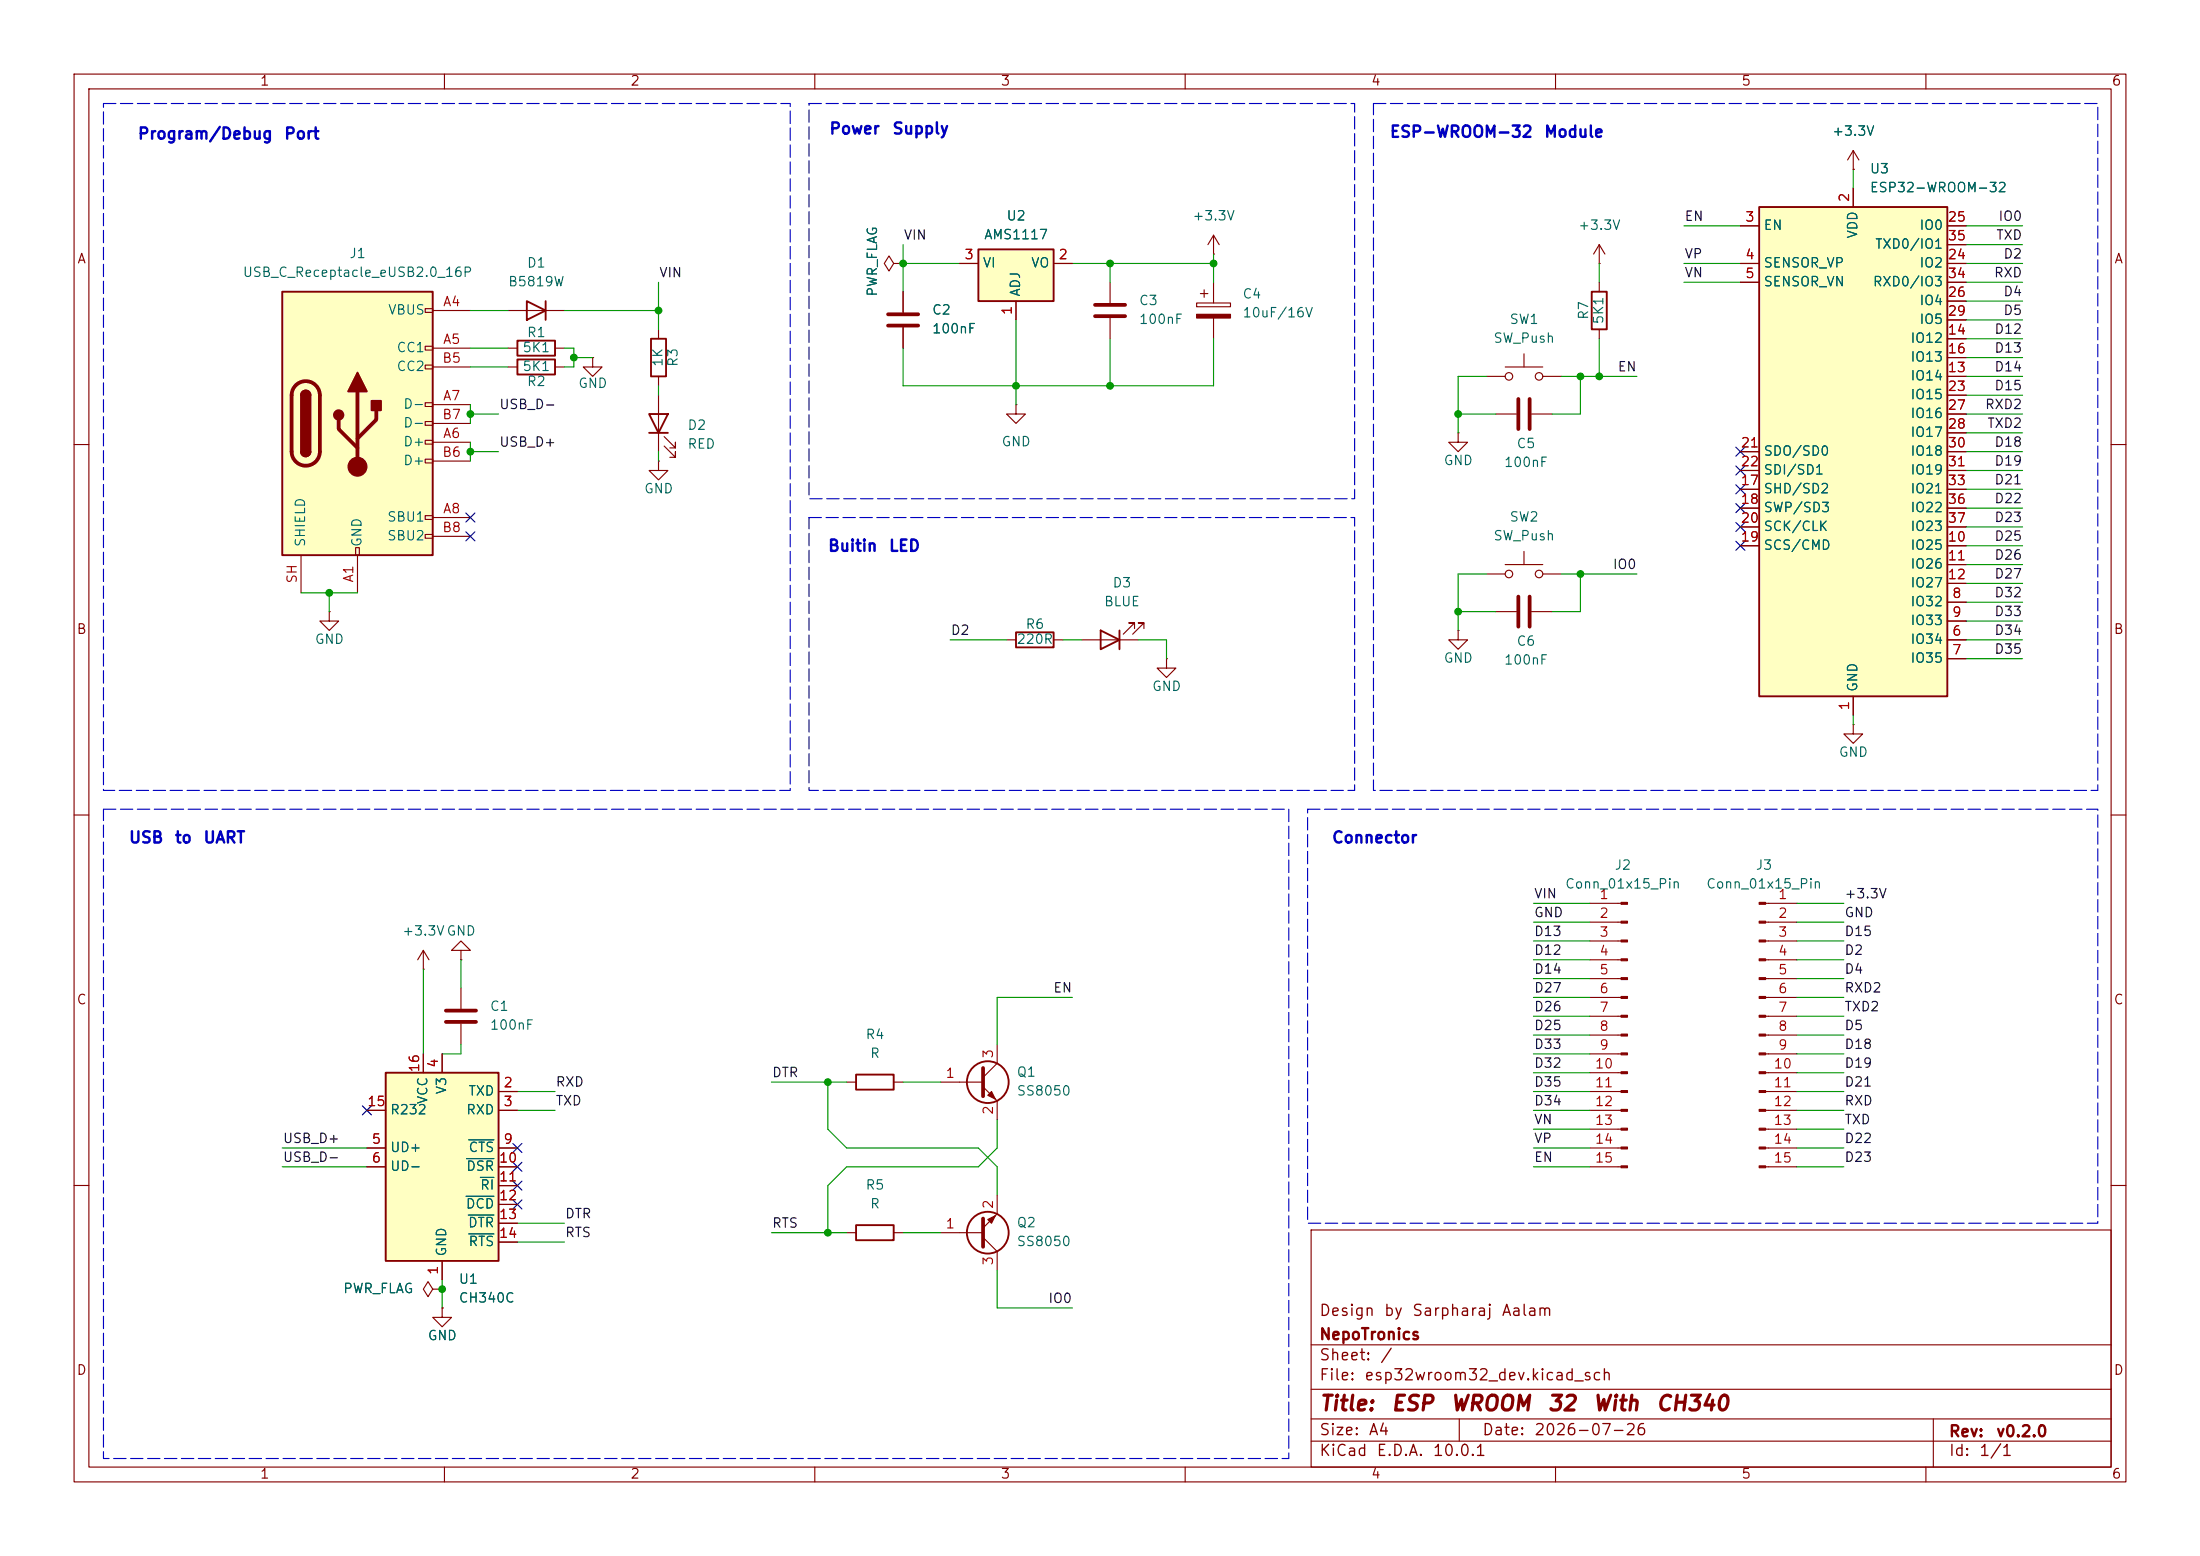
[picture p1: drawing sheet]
<svg xmlns="http://www.w3.org/2000/svg" width="297mm" height="210mm" viewBox="0 0 297 210" stroke-linecap="round" stroke-linejoin="round" font-family="sans-serif">
<g fill="none" stroke="#840000" stroke-width=".15">
<path d="M10 10h277v190h-277zM12 12h273v186h-273zM60 10v2M110 10v2M160 10v2M210 10v2M260 10v2M10 60h2M285 60h2M10 110h2M285 110h2M10 160h2"/>
<path d="M177 166h108v32h-108zM285 160h2M60 198v2M110 198v2M160 198v2M177 194.5h108M177 191.5h108M177 187.5h108M177 181.5h108M197 191.5v3M210 198v2M260 198v2"/>
<path d="M261 191.5v6.5"/>
</g>
<path d="M38.1 39.4h20.3v35.5h-20.3z" fill="#ffffc2"/>
<g fill="none" stroke="#840000" stroke-width=".15">
<path d="M149.9 38.1v2.8M215.9 38.1v1.3M57.4 41.7h1v.5h-1zM57.4 46.7h1v.5h-1zM57.4 49.3h1v.5h-1zM57.4 54.4h1v.5h-1zM57.4 56.9h1v.5h-1zM57.4 59.4h1v.5h-1zM58.4 41.9h5.1M58.4 47h5.1M58.4 59.7h5.1M58.4 54.6h5.1"/>
<path d="M58.4 49.5h5.1M58.4 57.2h5.1M68.6 41.9h7.6M88.9 53.3v7.7M89.7 58.9l1.5 1.6v-.8v.8h-.8M149.9 42.9v2.8M201.9 55.9h2.8M206.8 55.9h2.7M215.9 44.5v1.2M40.6 74.9v5.1M48 73.9h.5v1h-.5zM48.3 74.9v5.1"/>
<path d="M57.4 62h1v.5h-1zM57.4 69.6h1v.5h-1zM57.4 72.1h1v.5h-1zM58.4 69.9h5.1M58.4 62.2h5.1M58.4 72.4h5.1M88.9 62.2v1.3h1.3l-1.3 1.3-1.3-1.3h1.3M88.9 62.2h.1M89.7 60.2l1.5 1.5v-.7v.7h-.8M44.4 82.6v1.2h1.3l-1.3 1.3-1.2-1.3h1.2M44.4 82.6h.1M57.1 130.8h.1"/>
<path d="M57.1 128.3l-.7 1.2M57.1 128.3l.8 1.2M57.1 128.3v2.5"/>
</g>
<path d="M38.1 39.4h20.3v35.5h-20.3zM214.9 39.4h2v5.1h-2zM40.6 53.3a.64 .64 0 0 1 .7-.6 .64 .64 0 0 1 .6 .6M71.1 40.6l2.6 1.3-2.6 1.3zM73.7 40.6v2.6M87.6 55.9h2.6l-1.3 2.5zM87.6 58.4h2.6M40.6 61a.64 .64 0 0 0 .7 .6 .64 .64 0 0 0 .6-.6" fill="none" stroke="#840000" stroke-width=".25"/>
<path d="M39.9 52a1.9 1.9 0 0 1 2.1-.4 1.9 1.9 0 0 1 1.2 1.7v7.7a1.91 1.91 0 0 1-1.9 1.9 1.91 1.91 0 0 1-1.9-1.9v-7.7a1.9 1.9 0 0 1 .5-1.3zM45.7 56.6v1.3l2.6 2.6M48.3 52.8v10.2M50.8 55.4v1.2l-2.5 2.6M147.8 41.1h4.1M147.8 42.7h4.1M205 53.8v4.1M206.5 53.8v4.1" fill="none" stroke="#840000" stroke-width=".51"/>
<g fill="#840000" stroke="#840000" stroke-width=".25">
<path d="M40.6 53.3h1.3v7.7h-1.3z"/>
<path d="M40.8 52.9a.64 .64 0 0 1 .7-.1 .64 .64 0 0 1 .4 .5h-1.3z"/>
<path d="M40.6 61h1.3a.64 .64 0 0 1-.6 .6 .64 .64 0 0 1-.7-.6z"/>
<path d="M48.3 50.3l1.2 2.5h-2.5z"/>
<path d="M50.2 54.1h1.2v1.3h-1.2z"/>
<circle cx="45.7" cy="56" r=".63"/>
</g>
<circle cx="48.3" cy="63" r="1.27" fill="#840000" stroke="#840000" stroke-width=".15"/>
<path d="M52.1 144.8h15.2v25.4h-15.2z" fill="#ffffc2"/>
<g fill="none" stroke="#840000" stroke-width=".25">
<path d="M69.8 46h5.1v2h-5.1zM69.8 48.5h5.1v2h-5.1zM87.9 45.7h2v5.1h-2zM52.1 144.8h15.2v25.4h-15.2zM115.6 145h5v2.1h-5zM115.6 165.4h5v2h-5z"/>
<circle cx="133.3" cy="146" r="2.82"/>
<circle cx="133.3" cy="166.4" r="2.82"/>
</g>
<g fill="none" stroke="#840000" stroke-width=".15">
<path d="M162.1 39.6h1M162.6 39.1v1M163.8 38.1v2.8M68.6 47h1.2M68.6 49.5h1.2M74.9 47h1.3M74.9 49.5h1.3M80 48.3v1.2h1.3l-1.3 1.3-1.3-1.3h1.3M80 48.3h.1M88.9 44.5v1.2M88.9 50.8v1.3M137.2 54.6v1.3h1.2l-1.2 1.3-1.3-1.3h1.3"/>
<path d="M137.2 54.6h.1M161.5 40.9h4.6v.5h-4.6zM163.8 42.9v2.8M200.7 50.8h2.5M203.2 49.5h5.1M205.7 47.8v1.7M208.3 50.8h2.5M200.7 77.5h2.5M203.2 76.2h5.1M205.7 74.4v1.8M208.3 77.5h2.5M157.5 88.9v1.3h1.2l-1.2 1.2-1.3-1.2h1.3"/>
<path d="M157.5 88.9h.1M62.2 128.3h1.3l-1.3-1.3-1.2 1.3h1.2v1.2M62.2 129.5h.1M62.2 133.4v2.7M62.2 138.2v2.8M49.5 149.9h2.6M49.5 154.9h2.6M49.5 157.5h2.6M57.1 142.2v2.6M59.7 142.2v2.6M67.3 147.3h2.5M67.3 149.9h2.5"/>
<path d="M67.3 154.9h2.5M67.3 157.5h2.5M114.3 146.1h1.3M120.6 146.1h1.3M127 146.1h5.7M132.7 146.7l1.9 1.9v2.5M134.6 141v2.5l-1.9 1.9M58.4 174l-.6-1-.7 1 .7 1 .6-1h1.3M59.7 174h.1M59.7 176.5v1.3h1.3l-1.3 1.3-1.3-1.3h1.3M59.7 176.5h.1M59.7 170.2v2.5"/>
<path d="M67.3 160h2.5M67.3 162.6h2.5M67.3 165.1h2.5M67.3 167.6h2.5M114.3 166.4h1.3M120.6 166.4h1.3M127 166.4h5.7M132.7 167l1.9 1.9v2.6M134.6 161.3v2.5l-1.9 1.9"/>
<circle cx="203.7" cy="50.8" r=".51"/>
<circle cx="207.8" cy="50.8" r=".51"/>
<circle cx="203.7" cy="77.5" r=".51"/>
<circle cx="207.8" cy="77.5" r=".51"/>
</g>
<path d="M63 156.4h3.7M63.3 153.8h3.4M64.9 158.9h1.8M62.9 161.5h3.8M63.2 164h3.5M63.3 166.5h3.4" fill="none" stroke="#006464" stroke-width=".15"/>
<g fill="#840000" stroke="#840000" stroke-width=".15">
<path d="M161.5 42.4h4.6v.5h-4.6z"/>
<path d="M133.3 147.8l.6-.5 .5 1z"/>
<path d="M133.3 164.6l1.1-.5-.5 1z"/>
</g>
<path d="M60.2 136.4h4.1M60.2 137.9h4.1M132.7 144.1v3.9M132.7 164.5v3.8" fill="none" stroke="#840000" stroke-width=".51"/>
<path d="M132.1 33.7h10.1v6.9h-10.1z" fill="#ffffc2"/>
<path d="M132.1 33.7h10.1v6.9h-10.1zM137.2 85.3h5v2.1h-5zM148.6 85.1l2.5 1.3-2.5 1.2zM151.1 85.1v2.5" fill="none" stroke="#840000" stroke-width=".25"/>
<g fill="none" stroke="#840000" stroke-width=".15">
<path d="M120.6 35.6l-.6-1.1-.6 1.1 .6 1 .6-1h1.3M121.9 35.6h.1M121.9 39.4v2.8M129.5 35.6h2.6M142.2 35.6h2.6M163.8 34.3h.1M163.8 31.8l-.7 1.2M163.8 31.8l.8 1.2M163.8 31.8v2.5M250.2 22.9h.1M250.2 20.3l-.8 1.3M250.2 20.3l.8 1.3"/>
<path d="M250.2 20.3v2.6M121.9 44.2v2.8M137.2 40.6v2.6M135.9 86.4h1.3M142.2 86.4h1.3M146 86.4h7.7M153.2 84.8v-.7h-.8h.8l-1.6 1.5M154.4 84.8v-.7h-.7h.7l-1.5 1.5"/>
</g>
<path d="M119.9 42.4h4.1M119.9 43.9h4.1" fill="none" stroke="#840000" stroke-width=".51"/>
<path d="M237.5 27.9h25.4v66.1h-25.4z" fill="#ffffc2"/>
<path d="M237.5 27.9h25.4v66.1h-25.4z" fill="none" stroke="#840000" stroke-width=".25"/>
<g fill="none" stroke="#840000" stroke-width=".15">
<path d="M121.9 35.6h.1M121.9 39.4v2.8M129.5 35.6h2.6M142.2 35.6h2.6M215.9 35.6h.1M215.9 33l-.8 1.3M215.9 33l.8 1.3M215.9 33v2.6M234.9 30.5h2.6M234.9 35.6h2.6M234.9 38.1h2.6M250.2 22.9h.1"/>
<path d="M250.2 25.4v2.5M262.9 30.5h2.5M262.9 35.6h2.5M262.9 38.1h2.5M262.9 33h2.5M121.9 44.2v2.8M137.2 40.6v2.6M196.8 58.4v1.3h1.3l-1.3 1.3-1.2-1.3h1.2M196.8 58.4h.1M262.9 50.8h2.5M262.9 45.7h2.5M262.9 48.3h2.5"/>
<path d="M262.9 53.3h2.5M262.9 40.6h2.5M262.9 55.9h2.5M262.9 58.4h2.5M262.9 43.2h2.5M234.9 73.7h2.6M234.9 66h2.6M234.9 68.6h2.6M234.9 71.1h2.6M234.9 61h2.6M234.9 63.5h2.6M262.9 73.7h2.5"/>
<path d="M262.9 76.2h2.5M262.9 78.7h2.5M262.9 66h2.5M262.9 68.6h2.5M262.9 71.1h2.5M262.9 61h2.5M262.9 63.5h2.5M196.8 85.1v1.3h1.3l-1.3 1.2-1.2-1.2h1.2M196.8 85.1h.1M201.9 82.6h2.8M206.8 82.6h2.7M250.2 97.8v1.3h1.3l-1.3 1.2-1.3-1.2h1.3"/>
<path d="M250.2 97.8h.1M250.2 94v2.5M262.9 86.4h2.5M262.9 88.9h2.5M262.9 81.3h2.5M262.9 83.8h2.5M214.6 121.9h4.2M214.6 124.5h4.2M214.6 127h4.2M214.6 129.5h4.2M214.6 132.1h4.2M214.6 134.6h4.2"/>
<path d="M214.6 137.2h4.2M214.6 139.7h4.2M238.4 121.9h4.2M238.4 124.5h4.2M238.4 127h4.2M238.4 129.5h4.2M238.4 132.1h4.2M238.4 134.6h4.2M238.4 137.2h4.2M238.4 139.7h4.2M49.5 149.9h2.6M49.5 154.9h2.6"/>
<path d="M49.5 157.5h2.6M57.1 142.2v2.6M59.7 142.2v2.6M67.3 147.3h2.5M67.3 149.9h2.5M67.3 154.9h2.5M67.3 157.5h2.5M214.6 142.2h4.2M214.6 144.8h4.2M214.6 147.3h4.2M214.6 149.9h4.2M214.6 152.4h4.2"/>
<path d="M214.6 154.9h4.2M214.6 157.5h4.2M238.4 142.2h4.2M238.4 144.8h4.2M238.4 147.3h4.2M238.4 149.9h4.2M238.4 152.4h4.2M238.4 154.9h4.2M238.4 157.5h4.2M59.7 174h.1M59.7 176.5h.1M59.7 170.2v2.5"/>
<path d="M67.3 160h2.5M67.3 162.6h2.5M67.3 165.1h2.5M67.3 167.6h2.5"/>
</g>
<path d="M205 80.5v4.1M206.5 80.5v4.1" fill="none" stroke="#840000" stroke-width=".51"/>
<g fill="#840000" stroke="#840000" stroke-width=".15">
<path d="M237.5 121.8h.9v.2h-.9z"/>
<path d="M237.5 124.3h.9v.3h-.9z"/>
<path d="M237.5 126.9h.9v.2h-.9z"/>
<path d="M237.5 129.4h.9v.3h-.9z"/>
<path d="M237.5 132h.9v.2h-.9z"/>
<path d="M237.5 134.5h.9v.2h-.9z"/>
<path d="M237.5 137h.9v.3h-.9z"/>
<path d="M237.5 139.6h.9v.2h-.9z"/>
<path d="M237.5 142.1h.9v.3h-.9z"/>
<path d="M237.5 144.7h.9v.2h-.9z"/>
<path d="M237.5 147.2h.9v.2h-.9z"/>
<path d="M237.5 149.7h.9v.3h-.9z"/>
<path d="M237.5 152.3h.9v.2h-.9z"/>
<path d="M237.5 154.8h.9v.3h-.9z"/>
<path d="M237.5 157.4h.9v.2h-.9z"/>
<path d="M218.8 121.8h.9v.2h-.9z"/>
<path d="M218.8 124.3h.9v.3h-.9z"/>
<path d="M218.8 126.9h.9v.2h-.9z"/>
<path d="M218.8 129.4h.9v.3h-.9z"/>
<path d="M218.8 132h.9v.2h-.9z"/>
<path d="M218.8 134.5h.9v.2h-.9z"/>
<path d="M218.8 137h.9v.3h-.9z"/>
<path d="M218.8 139.6h.9v.2h-.9z"/>
<path d="M218.8 142.1h.9v.3h-.9z"/>
<path d="M218.8 144.7h.9v.2h-.9z"/>
<path d="M218.8 147.2h.9v.2h-.9z"/>
<path d="M218.8 149.7h.9v.3h-.9z"/>
<path d="M218.8 152.3h.9v.2h-.9z"/>
<path d="M218.8 154.8h.9v.3h-.9z"/>
<path d="M218.8 157.4h.9v.2h-.9z"/>
</g>
<g fill="none" stroke="#009600" stroke-width=".15">
<path d="M88.9 38.1v6.4M121.9 35.6h7.6M121.9 33v6.4M144.8 35.6h19M149.9 35.6v2.5M163.8 34.3v3.8M215.9 35.6v2.5M227.3 35.6h7.6M227.3 38.1h7.6M227.3 30.5h7.6M250.2 22.9v2.5M265.4 35.6h7.6"/>
<path d="M265.4 38.1h7.6M265.4 33h7.6M265.4 30.5h7.6M63.5 55.9h3.8M63.5 54.6v2.6M63.5 59.7v2.5M63.5 47h5.1M63.5 41.9h5.1M63.5 49.5h5.1M76.2 47h1.3v2.5h-1.3M76.2 41.9h12.7M77.5 48.3h2.5"/>
<path d="M88.9 52.1v1.2M137.2 43.2v11.4M149.9 45.7v6.4M163.8 45.7v6.4h-41.9v-5.1M196.8 55.9h5.1M200.7 50.8h-3.9v7.6M210.8 50.8h10.2M213.4 50.8v5.1h-3.9M215.9 45.7v5.1M265.4 50.8h7.6M265.4 55.9h7.6M265.4 40.6h7.6"/>
<path d="M265.4 43.2h7.6M265.4 45.7h7.6M265.4 48.3h7.6M265.4 53.3h7.6M265.4 58.4h7.6M63.5 61h3.8M88.9 61v1.2M200.7 77.5h-3.9v7.6M210.8 77.5h10.2M213.4 77.5v5.1h-3.9M265.4 78.7h7.6M265.4 76.2h7.6"/>
<path d="M265.4 73.7h7.6M265.4 61h7.6M265.4 71.1h7.6M265.4 63.5h7.6M265.4 68.6h7.6M265.4 66h7.6M40.6 80h7.7M44.4 80v2.6M128.3 86.4h7.6M143.5 86.4h2.5M153.7 86.4h3.8v2.5M196.8 82.6h5.1"/>
<path d="M250.2 96.5v1.3M265.4 86.4h7.6M265.4 88.9h7.6M265.4 83.8h7.6M265.4 81.3h7.6M57.1 130.8v11.4M62.2 129.5v3.9M144.8 134.6h-10.2v6.4M207 134.6h7.6M207 124.5h7.6M207 121.9h7.6M207 129.5h7.6"/>
<path d="M207 137.2h7.6M207 139.7h7.6M207 132.1h7.6M207 127h7.6M242.6 134.6h6.3M242.6 124.5h6.3M242.6 121.9h6.3M242.6 129.5h6.3M242.6 137.2h6.3M242.6 139.7h6.3M242.6 132.1h6.3M242.6 127h6.3"/>
<path d="M38.1 154.9h11.4M38.1 157.5h11.4M62.2 141v1.2h-2.5M69.8 147.3h5.1M69.8 149.9h5.1M104.1 146.1h10.2M111.8 146.1v6.3l2.5 2.5h17.8l2.5 2.6v3.8M121.9 146.1h5.1M134.6 151.1v3.8l-2.5 2.6h-17.8l-2.5 2.5v6.4M207 154.9h7.6M207 157.5h7.6M207 142.2h7.6"/>
<path d="M207 147.3h7.6M207 152.4h7.6M207 144.8h7.6M207 149.9h7.6M242.6 154.9h6.3M242.6 157.5h6.3M242.6 142.2h6.3M242.6 147.3h6.3M242.6 152.4h6.3M242.6 144.8h6.3M242.6 149.9h6.3M59.7 172.7v3.8"/>
<path d="M69.8 167.6h6.4M69.8 165.1h6.4M104.1 166.4h10.2M121.9 166.4h5.1M134.6 171.5v5h10.2"/>
</g>
<g fill="none" stroke="#000084" stroke-width=".15">
<path d="M62.9 71.8l1.2 1.2M62.9 69.2l1.2 1.3M64.1 71.8l-1.2 1.2M64.1 69.2l-1.2 1.3M234.3 73.1l1.3 1.2M234.3 70.5l1.3 1.2M234.3 60.4l1.3 1.2M234.3 65.4l1.3 1.2M234.3 62.9l1.3 1.2M234.3 68l1.3 1.2M235.6 73.1l-1.3 1.2M235.6 70.5l-1.3 1.2"/>
<path d="M235.6 60.4l-1.3 1.2M235.6 65.4l-1.3 1.2M235.6 62.9l-1.3 1.2M235.6 68l-1.3 1.2M48.9 149.3l1.2 1.2M50.1 149.3l-1.2 1.2M69.2 154.3l1.3 1.2M69.2 156.9l1.3 1.2M69.2 159.4l1.3 1.2M70.5 154.3l-1.3 1.2M70.5 156.9l-1.3 1.2M70.5 159.4l-1.3 1.2"/>
<path d="M69.2 162l1.3 1.2M70.5 162l-1.3 1.2"/>
</g>
<path d="M14 14h92.7v92.7h-92.7zM109.2 14h73.7v53.3h-73.7zM185.4 14h97.8v92.7h-97.8zM109.2 69.9h73.7v36.8h-73.7zM14 109.2h160v87.7h-160zM176.5 109.2h106.7v55.9h-106.7z" fill="none" stroke="#0000c2" stroke-width=".15" stroke-dasharray="1.7 .6"/>
<path d="M63 156.4h3.7M63.3 153.8h3.4M64.9 158.9h1.8M62.9 161.5h3.8M63.2 164h3.5M63.3 166.5h3.4" fill="none" stroke="#006464" stroke-width=".15"/>
<g fill="#009600" stroke="#009600" stroke-width=".14">
<circle cx="63.5" cy="61" r=".46"/>
<circle cx="88.9" cy="41.9" r=".46"/>
<circle cx="77.5" cy="48.3" r=".46"/>
<circle cx="63.5" cy="55.9" r=".46"/>
<circle cx="44.4" cy="80" r=".46"/>
<circle cx="213.4" cy="50.8" r=".46"/>
<circle cx="196.8" cy="55.9" r=".46"/>
<circle cx="121.9" cy="35.6" r=".46"/>
<circle cx="215.9" cy="50.8" r=".46"/>
<circle cx="149.9" cy="52.1" r=".46"/>
<circle cx="149.9" cy="35.6" r=".46"/>
<circle cx="163.8" cy="35.6" r=".46"/>
<circle cx="111.8" cy="146.1" r=".46"/>
<circle cx="111.8" cy="166.4" r=".46"/>
<circle cx="137.2" cy="52.1" r=".46"/>
<circle cx="59.7" cy="174" r=".46"/>
<circle cx="213.4" cy="77.5" r=".46"/>
<circle cx="196.8" cy="82.6" r=".46"/>
</g>
<g font-size="2" fill="#840000">
<text x="178" y="190.9">Title:</text>
<text x="187.7" y="190.9">ESP</text>
<text x="195.7" y="190.9">WROOM</text>
<text x="208.8" y="190.9">32</text>
<text x="214.9" y="190.9">With</text>
<text x="223.4" y="190.9">CH340</text>
</g>
<g font-size="1.5" fill="#0000c2">
<text x="18.5" y="19.2">Program/Debug</text>
<text x="38.3" y="19.2">Port</text>
<text x="111.9" y="18.5">Power</text>
<text x="120.4" y="18.5">Supply</text>
<text x="187.5" y="18.9">ESP-WROOM-32</text>
<text x="208.4" y="18.9">Module</text>
<text x="111.7" y="74.8">Buitin</text>
<text x="119.9" y="74.8">LED</text>
<text x="17.3" y="114.2">USB</text>
<text x="23.5" y="114.2">to</text>
<text x="27.4" y="114.2">UART</text>
<text x="179.7" y="114.2">Connector</text>
</g>
<g font-size="1.5" fill="#840000">
<text x="178" y="178">Design</text>
<text x="186.7" y="178">by</text>
<text x="190.5" y="178">Sarpharaj</text>
<text x="202.6" y="178">Aalam</text>
<text x="178" y="184">Sheet:</text>
<text x="178" y="181.2">NepoTronics</text>
<text x="186.2" y="184">/</text>
<text x="178" y="186.7">File:</text>
<text x="184.1" y="186.7">esp32wroom32_dev.kicad_sch</text>
<text x="178" y="196.9">KiCad</text>
<text x="178" y="194.1">Size:</text>
<text x="184.7" y="194.1">A4</text>
<text x="185.7" y="196.9">E.D.A.</text>
<text x="193.3" y="196.9">10.0.1</text>
<text x="200" y="194.1">Date:</text>
<text x="207" y="194.1">2026-07-26</text>
<text x="263" y="194.3">Rev:</text>
<text x="263" y="196.9">Id:</text>
<text x="267.1" y="196.9">1/1</text>
<text x="269.4" y="194.3">v0.2.0</text>
</g>
<g font-size="1.3" fill="#840000">
<text x="35" y="11.9">1</text>
<text x="85" y="11.9">2</text>
<text x="135" y="11.9">3</text>
<text x="185" y="11.9">4</text>
<text x="235" y="11.9">5</text>
<text x="285" y="11.9">6</text>
<text x="10.3" y="35.9">A</text>
<text x="285.3" y="35.9">A</text>
<text x="10.3" y="85.9">B</text>
<text x="285.3" y="85.9">B</text>
<text x="10.3" y="135.9">C</text>
<text x="285.3" y="135.9">C</text>
<text x="10.3" y="185.9">D</text>
<text x="285.3" y="185.9">D</text>
<text x="35" y="199.9">1</text>
<text x="85" y="199.9">2</text>
<text x="135" y="199.9">3</text>
<text x="185" y="199.9">4</text>
<text x="235" y="199.9">5</text>
<text x="285" y="199.9">6</text>
</g>
<g font-size="1.3" fill="#006464">
<text x="247.2" y="18.6">+3.3V</text>
<text x="252.3" y="23.7">U3</text>
<text x="252.3" y="26.3">ESP32-WROOM-32</text>
<text x="47.1" y="35.2">J1</text>
<text x="132.8" y="32.6">AMS1117</text>
<text x="135.8" y="30.1">U2</text>
<text x="160.9" y="30.1">+3.3V</text>
<text x="213" y="31.3">+3.3V</text>
<text x="238" y="31.3">EN</text>
<text x="251.1" y="32.3" transform="rotate(-90 251.1 32.3)">VDD</text>
<text x="253" y="33.9">TXD0/IO1</text>
<text x="259" y="31.3">IO0</text>
<text x="32.7" y="37.7">USB_C_Receptacle_eUSB2.0_16P</text>
<text x="68.5" y="39">B5819W</text>
<text x="71" y="36.4">D1</text>
<text x="118.7" y="40.1" transform="rotate(-90 118.7 40.1)">PWR_FLAG</text>
<text x="132.6" y="36.4">VI</text>
<text x="138" y="40.1" transform="rotate(-90 138 40.1)">ADJ</text>
<text x="139.1" y="36.4">VO</text>
<text x="153.7" y="41.5">C3</text>
<text x="167.6" y="40.6">C4</text>
<text x="238" y="36.4">SENSOR_VP</text>
<text x="238" y="39">SENSOR_VN</text>
<text x="252.7" y="39">RXD0/IO3</text>
<text x="259" y="36.4">IO2</text>
<text x="259" y="41.5">IO4</text>
<text x="52.3" y="42.8">VBUS</text>
<text x="53.5" y="47.9">CC1</text>
<text x="70.4" y="47.9">5K1</text>
<text x="71" y="45.8">R1</text>
<text x="125.7" y="42.8">C2</text>
<text x="125.7" y="45.3">100nF</text>
<text x="153.7" y="44">100nF</text>
<text x="167.6" y="43.2">10uF/16V</text>
<text x="201.5" y="46.6">SW_Push</text>
<text x="203.7" y="44">SW1</text>
<text x="214.7" y="43.3" transform="rotate(-90 214.7 43.3)">R7</text>
<text x="216.8" y="43.9" transform="rotate(-90 216.8 43.9)">5K1</text>
<text x="257.8" y="46.6">IO12</text>
<text x="259" y="44">IO5</text>
<text x="53.5" y="50.4">CC2</text>
<text x="70.4" y="50.4">5K1</text>
<text x="71" y="52.4">R2</text>
<text x="78" y="52.7">GND</text>
<text x="89.8" y="49.6" transform="rotate(-90 89.8 49.6)">1K</text>
<text x="91.8" y="49.6" transform="rotate(-90 91.8 49.6)">R3</text>
<text x="257.8" y="51.7">IO14</text>
<text x="257.8" y="49.1">IO13</text>
<text x="54.4" y="55.5">D-</text>
<text x="54.4" y="58">D-</text>
<text x="92.7" y="58.3">D2</text>
<text x="257.8" y="54.2">IO15</text>
<text x="257.8" y="56.7">IO16</text>
<text x="257.8" y="59.3">IO17</text>
<text x="54.4" y="60.6">D+</text>
<text x="54.4" y="63.1">D+</text>
<text x="92.7" y="60.9">RED</text>
<text x="135.1" y="60.6">GND</text>
<text x="194.8" y="63.1">GND</text>
<text x="203" y="63.3">100nF</text>
<text x="204.7" y="60.8">C5</text>
<text x="238" y="61.8">SDO/SD0</text>
<text x="238" y="64.4">SDI/SD1</text>
<text x="257.8" y="61.8">IO18</text>
<text x="257.8" y="64.4">IO19</text>
<text x="52.2" y="70.7">SBU1</text>
<text x="86.9" y="66.9">GND</text>
<text x="203.7" y="70.7">SW2</text>
<text x="238" y="66.9">SHD/SD2</text>
<text x="238" y="69.4">SWP/SD3</text>
<text x="238" y="72">SCK/CLK</text>
<text x="257.8" y="66.9">IO21</text>
<text x="257.8" y="69.4">IO22</text>
<text x="257.8" y="72">IO23</text>
<text x="41.5" y="73.9" transform="rotate(-90 41.5 73.9)">SHIELD</text>
<text x="49.1" y="73.9" transform="rotate(-90 49.1 73.9)">GND</text>
<text x="52.2" y="73.3">SBU2</text>
<text x="201.5" y="73.3">SW_Push</text>
<text x="238" y="74.5">SCS/CMD</text>
<text x="257.8" y="74.5">IO25</text>
<text x="257.8" y="77.1">IO26</text>
<text x="149" y="82.1">BLUE</text>
<text x="150.1" y="79.6">D3</text>
<text x="257.8" y="82.1">IO32</text>
<text x="257.8" y="79.6">IO27</text>
<text x="42.4" y="87.2">GND</text>
<text x="137.1" y="87.2">220R</text>
<text x="138.4" y="85.2">R6</text>
<text x="194.8" y="89.8">GND</text>
<text x="204.7" y="87.5">C6</text>
<text x="257.8" y="87.2">IO34</text>
<text x="257.8" y="89.8">IO35</text>
<text x="257.8" y="84.7">IO33</text>
<text x="155.4" y="93.6">GND</text>
<text x="203" y="90">100nF</text>
<text x="251.1" y="93.5" transform="rotate(-90 251.1 93.5)">GND</text>
<text x="248.2" y="102.5">GND</text>
<text x="217.9" y="117.7">J2</text>
<text x="236.9" y="117.7">J3</text>
<text x="211.2" y="120.2">Conn_01x15_Pin</text>
<text x="230.3" y="120.2">Conn_01x15_Pin</text>
<text x="54.2" y="126.6">+3.3VGND</text>
<text x="66" y="136.8">C1</text>
<text x="66" y="139.3">100nF</text>
<text x="116.8" y="140.6">R4</text>
<text x="117.4" y="143.1">R</text>
<text x="58" y="149.1" transform="rotate(-90 58 149.1)">VCC</text>
<text x="60.6" y="147.8" transform="rotate(-90 60.6 147.8)">V3</text>
<text x="63.2" y="148.2">TXD</text>
<text x="137.2" y="145.6">Q1</text>
<text x="137.2" y="148.2">SS8050</text>
<text x="52.6" y="155.8">UD+</text>
<text x="52.6" y="150.7">R232</text>
<text x="62.8" y="150.7">RXD</text>
<text x="63.2" y="155.8">CTS</text>
<text x="52.6" y="158.3">UD-</text>
<text x="62.8" y="158.3">DSR</text>
<text x="64.7" y="160.9">RI</text>
<text x="116.8" y="160.9">R5</text>
<text x="62.8" y="163.4">DCD</text>
<text x="63.1" y="166">DTR</text>
<text x="117.4" y="163.4">R</text>
<text x="137.2" y="166">Q2</text>
<text x="60.6" y="169.7" transform="rotate(-90 60.6 169.7)">GND</text>
<text x="61.8" y="173.6">U1</text>
<text x="63.2" y="168.5">RTS</text>
<text x="137.2" y="168.5">SS8050</text>
<text x="46.2" y="174.9">PWR_FLAG</text>
<text x="61.8" y="176.1">CH340C</text>
<text x="57.7" y="181.2">GND</text>
</g>
<g font-size="1.3" fill="#a90000">
<text x="249.9" y="27.4" transform="rotate(-90 249.9 27.4)">2</text>
<text x="130.1" y="35.3">3</text>
<text x="142.8" y="35.3">2</text>
<text x="235.5" y="30.2">3</text>
<text x="235.5" y="35.3">4</text>
<text x="262.8" y="35.3">24</text>
<text x="262.8" y="30.2">25</text>
<text x="262.8" y="32.8">35</text>
<text x="59.7" y="41.7">A4</text>
<text x="235.5" y="37.8">5</text>
<text x="262.8" y="40.4">26</text>
<text x="262.8" y="37.8">34</text>
<text x="59.7" y="46.7">A5</text>
<text x="136.9" y="42.6" transform="rotate(-90 136.9 42.6)">1</text>
<text x="262.8" y="45.5">14</text>
<text x="262.8" y="42.9">29</text>
<text x="59.6" y="49.3">B5</text>
<text x="262.8" y="50.5">13</text>
<text x="262.8" y="48">16</text>
<text x="262.8" y="53.1">23</text>
<text x="59.6" y="56.9">B7</text>
<text x="59.7" y="59.4">A6</text>
<text x="59.7" y="54.4">A7</text>
<text x="262.8" y="55.6">27</text>
<text x="262.8" y="58.2">28</text>
<text x="59.6" y="62">B6</text>
<text x="234.9" y="65.8">17</text>
<text x="234.9" y="60.7">21</text>
<text x="234.9" y="63.2">22</text>
<text x="262.8" y="60.7">30</text>
<text x="262.8" y="63.2">31</text>
<text x="262.8" y="65.8">33</text>
<text x="59.7" y="69.6">A8</text>
<text x="234.9" y="68.3">18</text>
<text x="234.9" y="70.9">20</text>
<text x="262.8" y="68.3">36</text>
<text x="262.8" y="70.9">37</text>
<text x="59.6" y="72.1">B8</text>
<text x="234.9" y="73.4">19</text>
<text x="262.8" y="73.4">10</text>
<text x="262.8" y="75.9">11</text>
<text x="40.4" y="78.8" transform="rotate(-90 40.4 78.8)">SH</text>
<text x="48" y="78.7" transform="rotate(-90 48 78.7)">A1</text>
<text x="262.8" y="78.5">12</text>
<text x="263.5" y="81">8</text>
<text x="263.5" y="83.6">9</text>
<text x="263.5" y="86.1">6</text>
<text x="263.5" y="88.6">7</text>
<text x="249.9" y="96" transform="rotate(-90 249.9 96)">1</text>
<text x="215.8" y="121.7">1</text>
<text x="215.8" y="124.2">2</text>
<text x="240" y="121.7">1</text>
<text x="240" y="124.2">2</text>
<text x="215.8" y="126.7">3</text>
<text x="215.8" y="129.3">4</text>
<text x="215.8" y="131.8">5</text>
<text x="240" y="126.7">3</text>
<text x="240" y="129.3">4</text>
<text x="240" y="131.8">5</text>
<text x="215.8" y="134.4">6</text>
<text x="215.8" y="136.9">7</text>
<text x="240" y="134.4">6</text>
<text x="240" y="136.9">7</text>
<text x="134.4" y="142.9" transform="rotate(-90 134.4 142.9)">3</text>
<text x="215.8" y="139.4">8</text>
<text x="215.8" y="142">9</text>
<text x="240" y="139.4">8</text>
<text x="240" y="142">9</text>
<text x="49.5" y="149.6">15</text>
<text x="56.9" y="144.8" transform="rotate(-90 56.9 144.8)">16</text>
<text x="59.4" y="144.2" transform="rotate(-90 59.4 144.2)">4</text>
<text x="67.9" y="147.1">2</text>
<text x="67.9" y="149.6">3</text>
<text x="127.6" y="145.8">1</text>
<text x="215.2" y="144.5">10</text>
<text x="215.2" y="147.1">11</text>
<text x="215.2" y="149.6">12</text>
<text x="239.4" y="144.5">10</text>
<text x="239.4" y="147.1">11</text>
<text x="239.4" y="149.6">12</text>
<text x="50.1" y="154.7">5</text>
<text x="67.9" y="154.7">9</text>
<text x="134.4" y="150.6" transform="rotate(-90 134.4 150.6)">2</text>
<text x="215.2" y="152.1">13</text>
<text x="215.2" y="154.7">14</text>
<text x="239.4" y="152.1">13</text>
<text x="239.4" y="154.7">14</text>
<text x="50.1" y="157.2">6</text>
<text x="67.3" y="157.2">10</text>
<text x="67.3" y="159.8">11</text>
<text x="215.2" y="157.2">15</text>
<text x="239.4" y="157.2">15</text>
<text x="67.3" y="162.3">12</text>
<text x="67.3" y="164.8">13</text>
<text x="67.3" y="167.4">14</text>
<text x="127.6" y="166.1">1</text>
<text x="134.4" y="163.3" transform="rotate(-90 134.4 163.3)">2</text>
<text x="59.4" y="172.2" transform="rotate(-90 59.4 172.2)">1</text>
<text x="134.4" y="170.9" transform="rotate(-90 134.4 170.9)">3</text>
</g>
<g font-size="1.3" fill="#0f0f0f">
<text x="121.9" y="32.7">VIN</text>
<text x="227.3" y="30.1">EN</text>
<text x="227.3" y="35.2">VP</text>
<text x="269.4" y="32.7">TXD</text>
<text x="269.7" y="30.1">IO0</text>
<text x="270.4" y="35.2">D2</text>
<text x="88.9" y="37.8">VIN</text>
<text x="227.3" y="37.8">VN</text>
<text x="269.1" y="37.8">RXD</text>
<text x="270.4" y="40.3">D4</text>
<text x="269.2" y="45.4">D12</text>
<text x="269.2" y="47.9">D13</text>
<text x="270.4" y="42.8">D5</text>
<text x="218.3" y="50.5">EN</text>
<text x="269.2" y="50.5">D14</text>
<text x="269.2" y="53">D15</text>
<text x="67.3" y="55.5">USB_D-</text>
<text x="267.9" y="55.5">RXD2</text>
<text x="268.2" y="58.1">TXD2</text>
<text x="67.3" y="60.6">USB_D+</text>
<text x="269.2" y="60.6">D18</text>
<text x="269.2" y="65.7">D21</text>
<text x="269.2" y="63.2">D19</text>
<text x="269.2" y="70.8">D23</text>
<text x="269.2" y="68.2">D22</text>
<text x="217.6" y="77.1">IO0</text>
<text x="269.2" y="75.9">D26</text>
<text x="269.2" y="73.3">D25</text>
<text x="269.2" y="78.4">D27</text>
<text x="269.2" y="80.9">D32</text>
<text x="269.2" y="83.5">D33</text>
<text x="128.3" y="86">D2</text>
<text x="269.2" y="88.6">D35</text>
<text x="269.2" y="86">D34</text>
<text x="207" y="124.1">GND</text>
<text x="207" y="121.6">VIN</text>
<text x="248.9" y="124.1">GND</text>
<text x="248.9" y="121.6">+3.3V</text>
<text x="207" y="131.7">D14</text>
<text x="207" y="129.2">D12</text>
<text x="207" y="126.7">D13</text>
<text x="248.9" y="129.2">D2</text>
<text x="248.9" y="131.7">D4</text>
<text x="248.9" y="126.7">D15</text>
<text x="142.1" y="134.3">EN</text>
<text x="207" y="136.8">D26</text>
<text x="207" y="134.3">D27</text>
<text x="248.9" y="136.8">TXD2</text>
<text x="248.9" y="134.3">RXD2</text>
<text x="207" y="141.9">D33</text>
<text x="207" y="139.4">D25</text>
<text x="248.9" y="139.4">D5</text>
<text x="248.9" y="141.9">D18</text>
<text x="74.9" y="149.5">TXD</text>
<text x="74.9" y="147">RXD</text>
<text x="104.1" y="145.7">DTR</text>
<text x="207" y="149.5">D34</text>
<text x="207" y="147">D35</text>
<text x="207" y="144.4">D32</text>
<text x="248.9" y="149.5">RXD</text>
<text x="248.9" y="144.4">D19</text>
<text x="248.9" y="147">D21</text>
<text x="38.1" y="154.6">USB_D+</text>
<text x="207" y="154.6">VP</text>
<text x="207" y="152.1">VN</text>
<text x="248.9" y="154.6">D22</text>
<text x="248.9" y="152.1">TXD</text>
<text x="38.1" y="157.1">USB_D-</text>
<text x="207" y="157.1">EN</text>
<text x="248.9" y="157.1">D23</text>
<text x="76.2" y="164.8">DTR</text>
<text x="76.2" y="167.3">RTS</text>
<text x="104.1" y="166">RTS</text>
<text x="141.4" y="176.2">IO0</text>
</g>
</svg>
